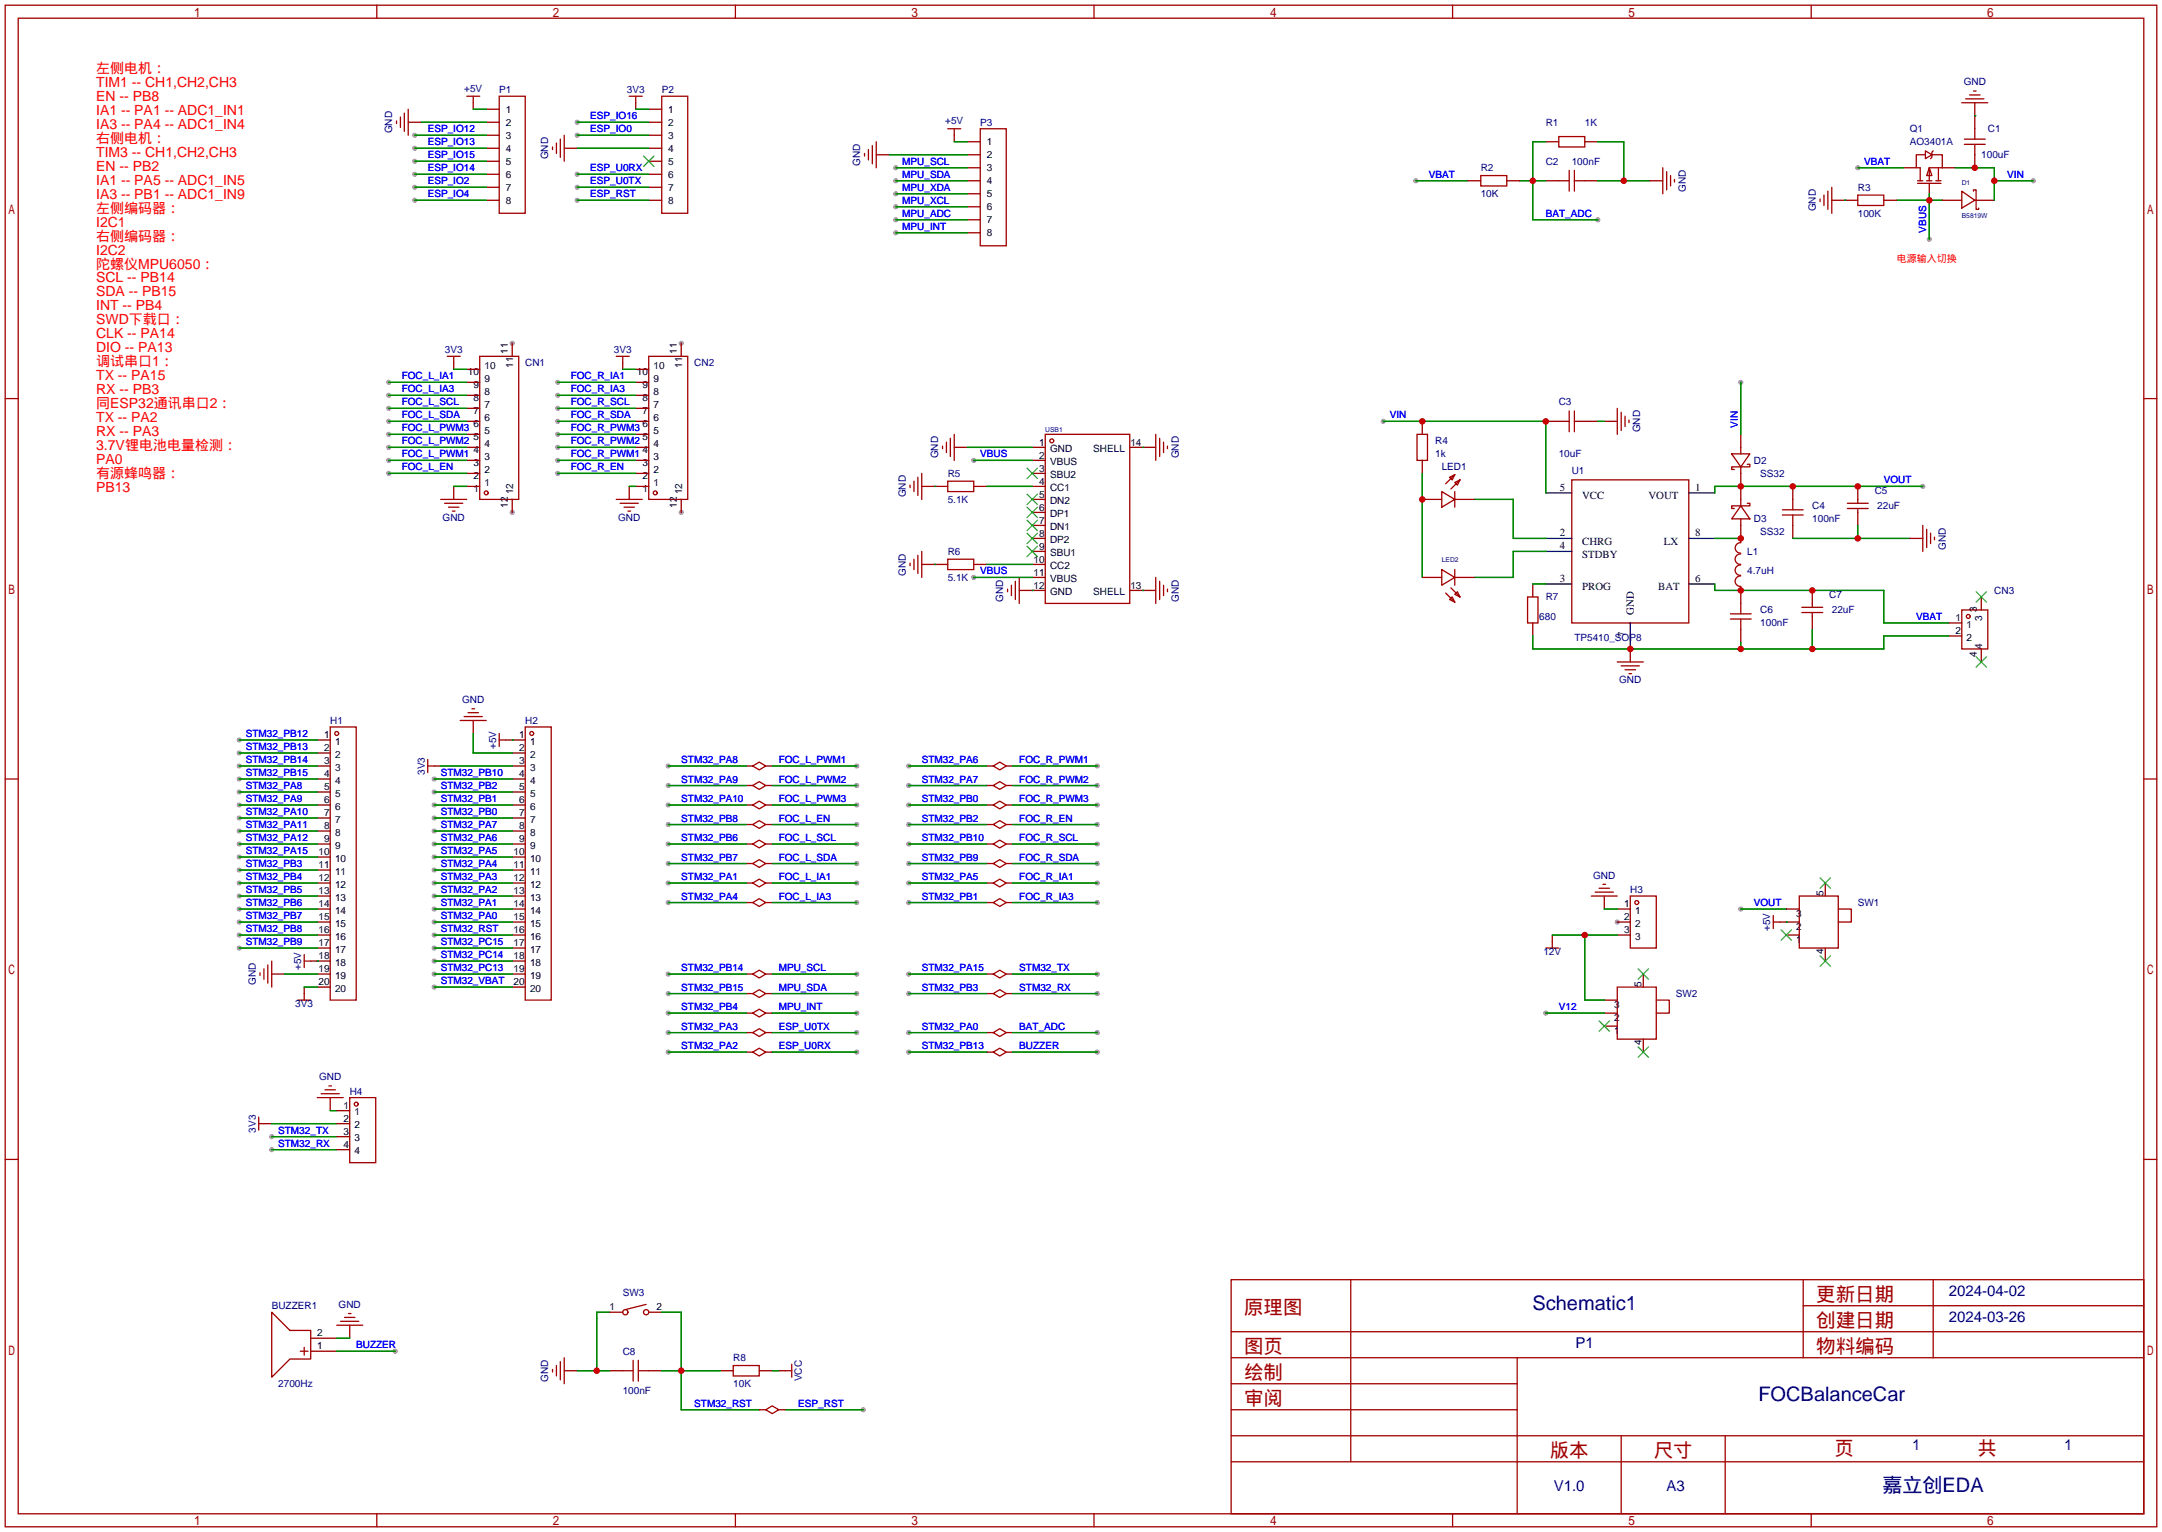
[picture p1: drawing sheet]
<svg xmlns="http://www.w3.org/2000/svg" width="422mm" height="299mm" viewBox="0 0 422 299" stroke-linecap="round" stroke-linejoin="round" font-family="sans-serif">
<g fill="#999">
<circle cx="100.1" cy="67.1" r=".51"/>
<circle cx="100.1" cy="100.1" r=".51"/>
<circle cx="133.1" cy="67.1" r=".51"/>
<circle cx="133.1" cy="100.1" r=".51"/>
<circle cx="316" cy="180.1" r=".51"/>
<circle cx="81" cy="26.4" r=".51"/>
<circle cx="81" cy="29" r=".51"/>
<circle cx="81" cy="31.5" r=".51"/>
<circle cx="81" cy="34" r=".51"/>
<circle cx="81" cy="36.6" r=".51"/>
<circle cx="81" cy="39.1" r=".51"/>
<circle cx="112.8" cy="23.9" r=".51"/>
<circle cx="112.8" cy="26.4" r=".51"/>
<circle cx="112.8" cy="34" r=".51"/>
<circle cx="112.8" cy="36.6" r=".51"/>
<circle cx="46.7" cy="144.5" r=".51"/>
<circle cx="46.7" cy="147.1" r=".51"/>
<circle cx="46.7" cy="149.6" r=".51"/>
<circle cx="46.7" cy="152.1" r=".51"/>
<circle cx="46.7" cy="154.7" r=".51"/>
<circle cx="46.7" cy="157.2" r=".51"/>
<circle cx="46.7" cy="159.8" r=".51"/>
<circle cx="46.7" cy="162.3" r=".51"/>
<circle cx="46.7" cy="164.8" r=".51"/>
<circle cx="46.7" cy="167.4" r=".51"/>
<circle cx="46.7" cy="169.9" r=".51"/>
<circle cx="46.7" cy="172.5" r=".51"/>
<circle cx="46.7" cy="175" r=".51"/>
<circle cx="46.7" cy="177.5" r=".51"/>
<circle cx="46.7" cy="180.1" r=".51"/>
<circle cx="46.7" cy="182.6" r=".51"/>
<circle cx="46.7" cy="185.2" r=".51"/>
<circle cx="84.8" cy="152.1" r=".51"/>
<circle cx="84.8" cy="154.7" r=".51"/>
<circle cx="84.8" cy="157.2" r=".51"/>
<circle cx="84.8" cy="159.8" r=".51"/>
<circle cx="84.8" cy="162.3" r=".51"/>
<circle cx="84.8" cy="164.8" r=".51"/>
<circle cx="84.8" cy="167.4" r=".51"/>
<circle cx="84.8" cy="169.9" r=".51"/>
<circle cx="84.8" cy="172.5" r=".51"/>
<circle cx="84.8" cy="175" r=".51"/>
<circle cx="84.8" cy="177.5" r=".51"/>
<circle cx="84.8" cy="180.1" r=".51"/>
<circle cx="84.8" cy="182.6" r=".51"/>
<circle cx="84.8" cy="185.2" r=".51"/>
<circle cx="84.8" cy="187.7" r=".51"/>
<circle cx="84.8" cy="190.2" r=".51"/>
<circle cx="84.8" cy="192.8" r=".51"/>
<circle cx="75.9" cy="74.7" r=".51"/>
<circle cx="75.9" cy="77.2" r=".51"/>
<circle cx="75.9" cy="79.8" r=".51"/>
<circle cx="75.9" cy="82.3" r=".51"/>
<circle cx="75.9" cy="84.8" r=".51"/>
<circle cx="75.9" cy="87.4" r=".51"/>
<circle cx="75.9" cy="89.9" r=".51"/>
<circle cx="75.9" cy="92.5" r=".51"/>
<circle cx="109" cy="74.7" r=".51"/>
<circle cx="109" cy="77.2" r=".51"/>
<circle cx="109" cy="79.8" r=".51"/>
<circle cx="109" cy="82.3" r=".51"/>
<circle cx="109" cy="84.8" r=".51"/>
<circle cx="109" cy="87.4" r=".51"/>
<circle cx="109" cy="89.9" r=".51"/>
<circle cx="109" cy="92.5" r=".51"/>
<circle cx="53.1" cy="222" r=".51"/>
<circle cx="53.1" cy="224.5" r=".51"/>
<circle cx="167.4" cy="149.6" r=".51"/>
<circle cx="167.4" cy="153.4" r=".51"/>
<circle cx="167.4" cy="157.2" r=".51"/>
<circle cx="130.6" cy="149.6" r=".51"/>
<circle cx="130.6" cy="153.4" r=".51"/>
<circle cx="130.6" cy="157.2" r=".51"/>
<circle cx="214.4" cy="149.6" r=".51"/>
<circle cx="214.4" cy="153.4" r=".51"/>
<circle cx="214.4" cy="157.2" r=".51"/>
<circle cx="177.5" cy="149.6" r=".51"/>
<circle cx="177.5" cy="153.4" r=".51"/>
<circle cx="177.5" cy="157.2" r=".51"/>
<circle cx="167.4" cy="161" r=".51"/>
<circle cx="214.4" cy="161" r=".51"/>
<circle cx="130.6" cy="161" r=".51"/>
<circle cx="177.5" cy="161" r=".51"/>
<circle cx="167.4" cy="164.8" r=".51"/>
<circle cx="130.6" cy="164.8" r=".51"/>
<circle cx="177.5" cy="164.8" r=".51"/>
<circle cx="214.4" cy="164.8" r=".51"/>
<circle cx="167.4" cy="168.7" r=".51"/>
<circle cx="130.6" cy="168.7" r=".51"/>
<circle cx="214.4" cy="168.7" r=".51"/>
<circle cx="177.5" cy="168.7" r=".51"/>
<circle cx="167.4" cy="190.2" r=".51"/>
<circle cx="130.6" cy="190.2" r=".51"/>
<circle cx="167.4" cy="194.1" r=".51"/>
<circle cx="130.6" cy="194.1" r=".51"/>
<circle cx="175" cy="32.8" r=".51"/>
<circle cx="175" cy="35.3" r=".51"/>
<circle cx="175" cy="37.8" r=".51"/>
<circle cx="175" cy="40.4" r=".51"/>
<circle cx="175" cy="42.9" r=".51"/>
<circle cx="175" cy="45.5" r=".51"/>
<circle cx="167.4" cy="197.9" r=".51"/>
<circle cx="130.6" cy="197.9" r=".51"/>
<circle cx="167.4" cy="172.5" r=".51"/>
<circle cx="130.6" cy="172.5" r=".51"/>
<circle cx="167.4" cy="176.3" r=".51"/>
<circle cx="130.6" cy="176.3" r=".51"/>
<circle cx="214.4" cy="172.5" r=".51"/>
<circle cx="177.5" cy="172.5" r=".51"/>
<circle cx="214.4" cy="176.3" r=".51"/>
<circle cx="177.5" cy="176.3" r=".51"/>
<circle cx="214.4" cy="190.2" r=".51"/>
<circle cx="177.5" cy="190.2" r=".51"/>
<circle cx="214.4" cy="194.1" r=".51"/>
<circle cx="177.5" cy="194.1" r=".51"/>
<circle cx="167.4" cy="201.7" r=".51"/>
<circle cx="130.6" cy="201.7" r=".51"/>
<circle cx="167.4" cy="205.5" r=".51"/>
<circle cx="130.6" cy="205.5" r=".51"/>
<circle cx="363" cy="32.8" r=".51"/>
<circle cx="376.9" cy="46.7" r=".51"/>
<circle cx="276.6" cy="35.3" r=".51"/>
<circle cx="312.2" cy="42.9" r=".51"/>
<circle cx="214.4" cy="201.7" r=".51"/>
<circle cx="177.5" cy="201.7" r=".51"/>
<circle cx="190.2" cy="89.9" r=".51"/>
<circle cx="190.2" cy="112.8" r=".51"/>
<circle cx="397.3" cy="35.3" r=".51"/>
<circle cx="340.1" cy="177.5" r=".51"/>
<circle cx="302" cy="197.9" r=".51"/>
<circle cx="77.2" cy="263.9" r=".51"/>
<circle cx="214.4" cy="205.5" r=".51"/>
<circle cx="177.5" cy="205.5" r=".51"/>
<circle cx="112.8" cy="39.1" r=".51"/>
<circle cx="168.7" cy="275.3" r=".51"/>
<circle cx="270.3" cy="82.3" r=".51"/>
<circle cx="375.7" cy="95" r=".51"/>
<circle cx="340.1" cy="74.7" r=".51"/>
</g>
<g fill="none" stroke="#a10000" stroke-width=".25">
<path d="M1 1h420.4v297.2h-420.4zM3.6 3.6h415.2v292.1h-415.2zM73.6 1v2.6M91.2 18.8h2.5M92.5 18.8v1.3M97.5 18.8h5.1v22.9h-5.1zM122.9 18.8h2.6M124.2 18.8v1.3M129.3 18.8h5.1v22.9h-5.1zM143.7 1v2.6M213.7 1v2.6M283.8 1v2.6"/>
<path d="M353.9 1v2.6M384 19.3h3.6M384.8 18.5h2M385.6 17.8h.5M77.5 23.6v.5M78.2 22.9v2M79 22.1v3.6M79.8 21.3v5.1M107.9 28.7v.5M108.7 27.9v2.1M109.5 27.2v3.5M110.2 26.4v5.1"/>
<path d="M168.9 30v.5M169.7 29.2v2M170.4 28.4v3.6M171.2 27.7v5.1M185.2 25.1h2.5M186.4 25.1v1.3M191.5 25.1h5.1v22.9h-5.1zM289.3 34.3h5.1v2h-5.1zM304.5 26.7h5.1v2h-5.1zM304.5 35.3h2.1M306.6 33.3v4M307.6 35.3h2"/>
<path d="M307.6 33.3v4M324.9 32.8v5M325.6 33.5v3.6M326.4 34.3v2M327.2 35.1v.5M355.6 38.9v.5M356.4 38.1v2M357.1 37.3v3.6M357.9 36.6v5.1M363 38.1h5v2h-5zM374.6 35.3h1.1M374.6 35.8h4.6"/>
<path d="M376.2 30.2h-1.8v2.6h.8v2.5M376.2 29.5l1.2 .7-1.2 .8zM376.4 35.3h1M376.9 32.8l.5 1.5h-1zM377.4 30.2h2.1v2.6h-2.6v2.5M377.7 29.5l-.3 .2v1l-.2 .3M378.2 35.3h1M378.7 32.8v2.5M383.3 37.3l2.5 1.8-2.5 1.5zM383.3 20.1h5.1M383.8 28.2h4.1M383.8 27.2h4.1"/>
<path d="M385.6 37.3v-.2h.5v3.8h.5v-.3M385.8 25.1v2.1M385.8 28.2v2M1 77.9h2.6M87.4 69.6h2.5M88.6 69.6v1.3M93.7 69.6h7.6v27.9h-7.6zM120.4 69.6h2.5M121.7 69.6v1.3M126.7 69.6h7.7v27.9h-7.7zM316 79.8v5M418.8 77.9h2.6"/>
<path d="M86.1 97.5h5.1M86.9 98.3h3.5M87.6 99.1h2.1M88.4 99.8h.5M120.4 97.5h5.1M121.2 98.3h3.5M121.9 99.1h2.1M122.7 99.8h.5M177.8 94.7v.5M178.6 94v2M179.3 93.2v3.6M180.1 92.5v5"/>
<path d="M184.1 87.1v.5M184.9 86.4v2M185.2 94h5v2h-5zM185.7 85.6v3.6M186.4 84.8v5.1M204.2 84.8h16.5v33.1h-16.5zM225.8 84.8v5.1M226.6 85.6v3.6M227.3 86.4v2M228.1 87.1v.5M276.9 84.8h2v5.1h-2zM281.7 96l2.5 1.5-2.5 1.6z"/>
<path d="M283.2 93.2l1-.5-.5 1zM284.2 94.2l1-.5-.5 1zM284.2 96v3.1M284.2 92.7l-1.8 1.8M285.2 93.7l-1.7 1.8M304.5 82.3h2.1M306.6 80.3v4M307.1 93.7h22.8v28h-22.8zM307.6 80.3v4M307.6 82.3h2M316.7 80.5v3.6M317.5 81.3v2"/>
<path d="M318.3 82v.6M338.3 88.6h3.6l-1.8 2.6zM340.1 98.8l1.8 2.5h-3.6zM340.1 87.4v1.2M340.1 91.2v1.3M340.1 97.5v1.3M341.4 90.7h.5v.5h-3.6v.5h.5M341.4 98.3h.5v.5h-3.6v.5h.5M348.2 99.6h4.1M350.3 97.5v2.1M360.9 98.3h4.1M360.9 99.3h4.1"/>
<path d="M363 97.5v.8M363 99.3v.8M177.8 110v.5M178.6 109.2v2.1M179.3 108.5v3.5M180.1 107.7v5.1M185.2 109.2h5v2.1h-5zM196.8 115.1v.5M197.6 114.3v2M198.4 113.5v3.6M199.1 112.8v5.1M225.8 112.8v5.1"/>
<path d="M226.6 113.5v3.6M227.3 114.3v2M228.1 115.1v.5M281.7 111.3l2.5 1.5-2.5 1.5zM282.4 115.8l1.8 1.8M283.2 117.1l.5-.5 .5 1zM283.5 114.8l1.7 1.8M284.2 116.1l.5-.5 .5 1zM284.2 111.3v3M298.4 116.6h2.1v5.1h-2.1zM338.1 119.9h4M340.1 112.5a1.01 1.01 0 0 0-1.1 1 1.01 1.01 0 0 0 1.1 1"/>
<path d="M340.1 110.3a1.01 1.01 0 0 0-1.1 1.1 1.01 1.01 0 0 0 1.1 1M340.1 108.2a1.01 1.01 0 0 0-1.1 1 1.01 1.01 0 0 0 1.1 1M340.1 106a1.01 1.01 0 0 0-1.1 1 1.01 1.01 0 0 0 1.1 1M340.1 101.3v1.3M340.1 117.9v2M348.2 100.6h4.1M350.3 100.6v2M352 119.6h4.1M352 118.6h4.1M354.1 117.9v.7M354.1 119.6v.8M375.7 102.6v5.1"/>
<path d="M376.4 103.4v3.5M377.2 104.1v2.1M378 104.9v.5M383.3 119.1h5.1v7.6h-5.1zM90.7 140h3.5M91.4 139.2h2.1M92.2 138.4h.5M316 129.3h5.1M316.7 130h3.6M317.5 130.8h2M318.3 131.6h.5M338.1 120.9h4"/>
<path d="M340.1 120.9v2M1 152.1h2.6M64.5 142h5.1v53.3h-5.1zM83.6 148.3v2.6M83.6 149.6h1.2M89.9 140.7h5.1M97.5 143.3v2.5M97.5 144.5h1.3M102.6 142h5.1v53.3h-5.1zM147.1 149.6l1.2-.8 1.3 .8-1.3 .8zM147.1 153.4l1.2-.7 1.3 .7-1.3 .8zM147.1 157.2l1.2-.7 1.3 .7-1.3 .8z"/>
<path d="M194.1 149.6l1.2-.8 1.3 .8-1.3 .8zM194.1 153.4l1.2-.7 1.3 .7-1.3 .8zM194.1 157.2l1.2-.7 1.3 .7-1.3 .8zM418.8 152.1h2.6M147.1 161l1.2-.7 1.3 .7-1.3 .8zM147.1 164.8l1.2-.7 1.3 .7-1.3 .8zM147.1 168.7l1.2-.8 1.3 .8-1.3 .7zM147.1 172.5l1.2-.8 1.3 .8-1.3 .7zM147.1 176.3l1.2-.8 1.3 .8-1.3 .7zM194.1 161l1.2-.7 1.3 .7-1.3 .8zM194.1 164.8l1.2-.7 1.3 .7-1.3 .8zM194.1 168.7l1.2-.8 1.3 .8-1.3 .7z"/>
<path d="M194.1 172.5l1.2-.8 1.3 .8-1.3 .7zM194.1 176.3l1.2-.8 1.3 .8-1.3 .7zM310.9 175h5.1M311.7 174.2h3.5M312.4 173.5h2.1M313.2 172.7h.5M318.5 175h5.1v10.2h-5.1zM346.5 178.8v2.6M351.5 175h7.7v10.2h-7.7zM359.2 177.5h2.5v2.6h-2.5M50.8 190v.5M51.6 189.2v2.1"/>
<path d="M52.3 188.5v3.5M53.1 187.7v5.1M58.2 195.3h2.5M59.4 186.4v2.6M59.4 194.1v1.2M59.4 187.7h1.3M147.1 190.2l1.2-.7 1.3 .7-1.3 .8zM147.1 194.1l1.2-.8 1.3 .8-1.3 .7zM147.1 197.9l1.2-.8 1.3 .8-1.3 .7zM194.1 190.2l1.2-.7 1.3 .7-1.3 .8zM194.1 194.1l1.2-.8 1.3 .8-1.3 .7zM302 185.2h2.5"/>
<path d="M303.3 183.9v1.3M316 192.8h7.6v10.1h-7.6zM323.6 195.3h2.5v2.6h-2.5M346.5 180.1h1.2M50.5 218.2v2.5M50.5 219.5h1.3M62 214.4h5.1M62.7 213.6h3.6M63.5 212.9h2M64.3 212.1h.5M68.3 214.4h5.1v12.7h-5.1zM147.1 201.7l1.2-.8 1.3 .8-1.3 .7z"/>
<path d="M147.1 205.5l1.2-.8 1.3 .8-1.3 .7zM194.1 201.7l1.2-.8 1.3 .8-1.3 .7zM194.1 205.5l1.2-.8 1.3 .8-1.3 .7zM1 226.4h2.6M418.8 226.4h2.6M53.1 256.3l3.5 3.5h4.1v5.6h-4.1l-3.5 3.6zM65.8 258.8h5.1M66.5 258.1h3.6M67.3 257.3h2M68.1 256.5h.5M126.2 254.8l-4 1M240.5 249.9h178.3v45.8h-178.3z"/>
<path d="M263.9 249.9v35.6M352.3 249.9v15.3M352.3 255h66.5M377.7 249.9v15.3M58.7 263.9h1.5M59.4 263.1v1.6M107.9 267.5v.5M108.7 266.7v2M109.5 265.9v3.6M110.2 265.2v5.1M121.7 267.7h2M123.7 265.7v4"/>
<path d="M124.7 267.7h2M124.7 265.7v4M143.3 266.7h5v2h-5zM149.6 275.3l1.3-.7 1.2 .7-1.2 .8zM153.4 267.7h1.3M154.7 266.4v2.6M240.5 270.3h55.9M240.5 265.2h178.3M240.5 275.3h55.9M240.5 260.1h178.3M296.4 265.2v30.5M73.6 295.7v2.5"/>
<path d="M143.7 295.7v2.5M213.7 295.7v2.5M240.5 285.5h178.3M240.5 280.4h178.3M283.8 295.7v2.5M316.7 280.4v15.3M337.1 280.4v15.3M353.9 295.7v2.5"/>
<circle cx="95" cy="96.3" r=".38"/>
<circle cx="128" cy="96.3" r=".38"/>
<circle cx="205.5" cy="86.1" r=".38"/>
<circle cx="384.6" cy="120.4" r=".38"/>
<circle cx="65.8" cy="143.3" r=".38"/>
<circle cx="103.9" cy="143.3" r=".38"/>
<circle cx="319.8" cy="176.3" r=".38"/>
<circle cx="69.6" cy="215.6" r=".38"/>
<circle cx="122.2" cy="256.3" r=".51"/>
<circle cx="126.2" cy="256.3" r=".51"/>
</g>
<g fill="none" stroke="#870000" stroke-width=".25">
<path d="M79.8 23.9h2.5M92.5 20.1v1.2M95 21.3h2.5M95 23.9h2.5M95 26.4h2.5M95 29h2.5M95 31.5h2.5M95 34h2.5M95 36.6h2.5M95 39.1h2.5M110.2 29h2.6M124.2 20.1v1.2"/>
<path d="M126.7 21.3h2.6M126.7 23.9h2.6M126.7 26.4h2.6M126.7 29h2.6M126.7 31.5h2.6M126.7 34h2.6M126.7 36.6h2.6M126.7 39.1h2.6M171.2 30.2h2.5M186.4 26.4v1.3M189 27.7h2.5M189 30.2h2.5"/>
<path d="M189 32.8h2.5M189 35.3h2.5M189 37.8h2.5M286.8 35.3h2.5M294.4 35.3h2.5M302 27.7h2.5M302 35.3h2.5M309.6 27.7h2.6M309.6 35.3h2.6M322.3 35.3h2.6M357.9 39.1h5.1M368 39.1h2.6"/>
<path d="M371.9 32.8h2.5M376.9 35.8v2M379.5 39.1h3.8M379.5 32.8h2.5M385.8 39.1h3.8M385.8 20.1v5M385.8 30.2v2.6M189 40.4h2.5M189 42.9h2.5M189 45.5h2.5M88.6 70.9v1.2M91.2 79.8h2.5"/>
<path d="M91.2 77.2h2.5M91.2 74.7h2.5M91.2 72.1h2.5M100.1 67.1v2.5M121.7 70.9v1.2M124.2 79.8h2.5M124.2 77.2h2.5M124.2 74.7h2.5M124.2 72.1h2.5M133.1 67.1v2.5M88.6 95v2.5M91.2 95h2.5"/>
<path d="M91.2 92.5h2.5M91.2 89.9h2.5M91.2 87.4h2.5M91.2 84.8h2.5M91.2 82.3h2.5M100.1 97.5v2.6M122.9 95v2.5M124.2 95h2.5M124.2 92.5h2.5M124.2 89.9h2.5M124.2 87.4h2.5M124.2 84.8h2.5"/>
<path d="M124.2 82.3h2.5M133.1 97.5v2.6M180.1 95h5.1M186.4 87.4h2.6M190.2 95h2.6M201.7 95h2.5M201.7 92.5h2.5M201.7 89.9h2.5M201.7 87.4h2.5M201.7 97.5h2.5M220.7 87.4h5.1M277.9 97.5h3.8"/>
<path d="M277.9 82.3v2.5M277.9 89.9v2.6M284.2 97.5h3.8M302 82.3h2.5M309.6 82.3h2.6M313.4 82.3h2.6M340.1 84.8v2.6M340.1 92.5v5M350.3 95v2.5M363 95v2.5M180.1 110.2h5.1M190.2 110.2h2.6"/>
<path d="M199.1 115.3h5.1M201.7 100.1h2.5M201.7 102.6h2.5M201.7 105.2h2.5M201.7 107.7h2.5M201.7 110.2h2.5M201.7 112.8h2.5M220.7 115.3h5.1M277.9 112.8h3.8M284.2 112.8h3.8M299.5 114v2.6M340.1 102.6v3.3"/>
<path d="M340.1 114.6v3.3M350.3 102.6v2.6M354.1 115.3v2.6M363 100.1v2.5M373.1 105.2h2.6M387.1 116.6v2.5M299.5 121.7v2.5M318.5 126.7v2.6M340.1 122.9v2.6M354.1 120.4v2.5M380.7 121.7h2.6M380.7 124.2h2.6"/>
<path d="M387.1 126.7v2.6M62 144.5h2.5M62 147.1h2.5M62 149.6h2.5M62 152.1h2.5M62 154.7h2.5M62 157.2h2.5M62 159.8h2.5M84.8 149.6h1.3M92.5 140.7v2.6M98.8 144.5h3.8M100.1 147.1h2.5"/>
<path d="M100.1 149.6h2.5M100.1 152.1h2.5M100.1 154.7h2.5M100.1 157.2h2.5M100.1 159.8h2.5M145.8 149.6h1.3M145.8 157.2h1.3M145.8 153.4h1.3M149.6 149.6h1.3M149.6 157.2h1.3M149.6 153.4h1.3M192.8 149.6h1.3"/>
<path d="M192.8 157.2h1.3M192.8 153.4h1.3M196.6 149.6h1.3M196.6 157.2h1.3M196.6 153.4h1.3M62 162.3h2.5M62 164.8h2.5M62 167.4h2.5M62 169.9h2.5M62 172.5h2.5M62 175h2.5M62 177.5h2.5"/>
<path d="M100.1 162.3h2.5M100.1 164.8h2.5M100.1 167.4h2.5M100.1 169.9h2.5M100.1 172.5h2.5M100.1 175h2.5M100.1 177.5h2.5M145.8 164.8h1.3M145.8 172.5h1.3M145.8 161h1.3M145.8 168.7h1.3M145.8 176.3h1.3"/>
<path d="M149.6 164.8h1.3M149.6 172.5h1.3M149.6 161h1.3M149.6 168.7h1.3M149.6 176.3h1.3M192.8 164.8h1.3M192.8 172.5h1.3M192.8 161h1.3M192.8 168.7h1.3M192.8 176.3h1.3M196.6 164.8h1.3M196.6 172.5h1.3"/>
<path d="M196.6 161h1.3M196.6 168.7h1.3M196.6 176.3h1.3M313.4 175v2.5M316 177.5h2.5M349 177.5h2.5M356.6 172.5v2.5M53.1 190.2h2.5M59.4 192.8v1.3M60.7 187.7h3.8M62 180.1h2.5M62 182.6h2.5"/>
<path d="M62 185.2h2.5M62 190.2h2.5M62 192.8h2.5M100.1 180.1h2.5M100.1 182.6h2.5M100.1 185.2h2.5M100.1 187.7h2.5M100.1 190.2h2.5M100.1 192.8h2.5M145.8 190.2h1.3M145.8 194.1h1.3M145.8 197.9h1.3"/>
<path d="M149.6 190.2h1.3M149.6 194.1h1.3M149.6 197.9h1.3M192.8 190.2h1.3M192.8 194.1h1.3M196.6 190.2h1.3M196.6 194.1h1.3M303.3 182.6v1.3M313.4 197.9h2.6M313.4 195.3h2.6M316 180.1h2.5M316 182.6h2.5"/>
<path d="M321.1 190.2v2.6M347.7 180.1h3.8M349 182.6h2.5M356.6 185.2v2.5M51.8 219.5h1.3M64.5 214.4v2.5M65.8 219.5h2.5M65.8 216.9h2.5M145.8 201.7h1.3M145.8 205.5h1.3M149.6 201.7h1.3M149.6 205.5h1.3"/>
<path d="M192.8 201.7h1.3M192.8 205.5h1.3M196.6 201.7h1.3M196.6 205.5h1.3M313.4 200.4h2.6M321.1 202.9v2.6M65.8 222h2.5M65.8 224.5h2.5M68.3 258.8v2.6M119.1 256.3h2.6M126.7 256.3h2.6M60.7 261.4h5.1"/>
<path d="M60.7 263.9h5.1M110.2 267.7h2.6M119.1 267.7h2.6M126.7 267.7h2.6M140.7 267.7h2.6M148.3 267.7h2.6M148.3 275.3h1.3M152.1 267.7h1.3M152.1 275.3h1.3"/>
</g>
<g fill="none" stroke="#3c3" stroke-width=".25">
<path d="M125.7 30.5l2.1 2M127.8 30.5l-2.1 2M200.7 91.4l2 2.1M200.7 96.5l2 2.1M200.7 99.1l2 2M202.7 91.4l-2 2.1M202.7 96.5l-2 2.1M202.7 99.1l-2 2M200.7 101.6l2 2M200.7 104.1l2 2.1M200.7 106.7l2 2M202.7 101.6l-2 2"/>
<path d="M202.7 104.1l-2 2.1M202.7 106.7l-2 2M386.1 115.6l2 2M388.1 115.6l-2 2M386.1 128.3l2 2M388.1 128.3l-2 2M355.6 171.4l2 2.1M357.6 171.4l-2 2.1M312.4 199.4l2.1 2M314.5 199.4l-2.1 2M320 189.2l2.1 2.1M322.1 189.2l-2.1 2.1"/>
<path d="M348 181.6l2 2M350 181.6l-2 2M355.6 186.7l2 2M357.6 186.7l-2 2M320 204.5l2.1 2M322.1 204.5l-2.1 2"/>
</g>
<g fill="none" stroke="#008700" stroke-width=".25">
<path d="M81 26.4h14M81 29h14M81 31.5h14M81 34h14M81 36.6h14M81 39.1h14M82.3 23.9h12.7M92.5 21.3h2.5M112.8 23.9h13.9M112.8 26.4h13.9M112.8 29h13.9M112.8 34h13.9"/>
<path d="M112.8 36.6h13.9M112.8 39.1h13.9M124.2 21.3h2.5M173.7 30.2h15.3M175 32.8h14M175 35.3h14M175 37.8h14M186.4 27.7h2.6M276.6 35.3h10.2M296.9 35.3h5.1M302 27.7h-2.5v15.2h12.7M312.2 27.7h5v7.6"/>
<path d="M312.2 35.3h10.1M360.4 39.1h.1M363 32.8h8.9M370.6 39.1h8.9M376.9 37.8v8.9M382 32.8h7.6v6.3M385.8 22.6h.1M389.6 35.3h7.7M175 40.4h14M175 42.9h14M175 45.5h14M75.9 74.7h15.3"/>
<path d="M75.9 77.2h15.3M75.9 79.8h15.3M88.6 72.1h2.6M109 74.7h15.2M109 77.2h15.2M109 79.8h15.2M121.7 72.1h2.5M340.1 74.7v10.1M75.9 82.3h15.3M75.9 84.8h15.3M75.9 87.4h15.3M75.9 89.9h15.3"/>
<path d="M75.9 92.5h15.3M88.6 95h2.6M109 82.3h15.2M109 84.8h15.2M109 87.4h15.2M109 89.9h15.2M109 92.5h15.2M122.9 95h1.3M182.6 95h.1M189 87.4h12.7M190.2 89.9h11.5M192.8 95h8.9"/>
<path d="M223.3 87.4h.1M270.3 82.3h31.7v14M277.9 92.5v20.3M288 97.5h7.7v7.7h6.3M312.2 82.3h1.2M375.7 95h-40.7v1.3M182.6 110.2h.1M190.2 112.8h11.5M192.8 110.2h8.9M201.7 115.3h.1M223.3 115.3h.1M299.5 114h2.5"/>
<path d="M302 107.7h-6.3v5.1h-7.7M335 114v1.3h33v6.4h12.7M335 105.2h5.1M350.3 105.2h22.8M363 102.6v2.6M299.5 124.2v2.5h68.5v-2.5h12.7M340.1 125.5v1.2M354.1 122.9v3.8M46.7 144.5h15.3M46.7 147.1h15.3M46.7 149.6h15.3M46.7 152.1h15.3"/>
<path d="M46.7 154.7h15.3M46.7 157.2h15.3M46.7 159.8h15.3M84.8 152.1h15.3M84.8 154.7h15.3M84.8 157.2h15.3M84.8 159.8h15.3M86.1 149.6h14M92.5 143.3v3.8h7.6M100.1 144.5h.1M130.6 149.6h15.2M130.6 157.2h15.2"/>
<path d="M130.6 153.4h15.2M150.9 149.6h16.5M150.9 157.2h16.5M150.9 153.4h16.5M177.5 149.6h15.3M177.5 157.2h15.3M177.5 153.4h15.3M197.9 149.6h16.5M197.9 157.2h16.5M197.9 153.4h16.5M46.7 162.3h15.3M46.7 164.8h15.3"/>
<path d="M46.7 167.4h15.3M46.7 169.9h15.3M46.7 172.5h15.3M46.7 175h15.3M46.7 177.5h15.3M84.8 162.3h15.3M84.8 164.8h15.3M84.8 167.4h15.3M84.8 169.9h15.3M84.8 172.5h15.3M84.8 175h15.3M84.8 177.5h15.3"/>
<path d="M130.6 164.8h15.2M130.6 172.5h15.2M130.6 161h15.2M130.6 168.7h15.2M130.6 176.3h15.2M150.9 164.8h16.5M150.9 172.5h16.5M150.9 161h16.5M150.9 168.7h16.5M150.9 176.3h16.5M177.5 164.8h15.3M177.5 172.5h15.3"/>
<path d="M177.5 161h15.3M177.5 168.7h15.3M177.5 176.3h15.3M197.9 164.8h16.5M197.9 172.5h16.5M197.9 161h16.5M197.9 168.7h16.5M197.9 176.3h16.5M313.4 177.5h2.6M340.1 177.5h8.9M46.7 180.1h15.3M46.7 182.6h15.3"/>
<path d="M46.7 185.2h15.3M55.6 190.2h6.4M59.4 192.8h2.6M62 187.7h.1M84.8 180.1h15.3M84.8 182.6h15.3M84.8 185.2h15.3M84.8 190.2h15.3M84.8 192.8h15.3M84.8 187.7h15.3M130.6 190.2h15.2M130.6 194.1h15.2"/>
<path d="M130.6 197.9h15.2M150.9 190.2h16.5M150.9 194.1h16.5M150.9 197.9h16.5M177.5 190.2h15.3M177.5 194.1h15.3M197.9 190.2h16.5M197.9 194.1h16.5M302 197.9h11.4M303.3 182.6h12.7M309.6 182.6v12.7h3.8M349 180.1h.1"/>
<path d="M53.1 219.5h12.7M64.5 216.9h1.3M130.6 201.7h15.2M130.6 205.5h15.2M150.9 201.7h16.5M150.9 205.5h16.5M177.5 201.7h15.3M177.5 205.5h15.3M197.9 201.7h16.5M197.9 205.5h16.5M53.1 222h12.7M53.1 224.5h12.7"/>
<path d="M119.1 256.3h-2.5v11.4M129.3 256.3h3.8v19h15.2M65.8 261.4h2.5M65.8 263.9h11.4M112.8 267.7h6.3M129.3 267.7h11.4M150.9 267.7h1.2M153.4 275.3h15.3"/>
</g>
<path d="M302 96.3h5.1M329.9 96.3h5.1M302 105.2h5.1M302 107.7h5.1M302 114h5.1M329.9 105.2h5.1M329.9 114h5.1M318.5 121.7v5" fill="none" stroke="#000" stroke-width=".25"/>
<g fill="#c00">
<circle cx="376.9" cy="39.1" r=".63"/>
<circle cx="340.1" cy="115.3" r=".63"/>
<circle cx="354.1" cy="115.3" r=".63"/>
<circle cx="317.2" cy="35.3" r=".63"/>
<circle cx="299.5" cy="35.3" r=".63"/>
<circle cx="389.6" cy="35.3" r=".63"/>
<circle cx="385.8" cy="32.8" r=".63"/>
<circle cx="309.6" cy="182.6" r=".63"/>
<circle cx="116.6" cy="267.7" r=".63"/>
<circle cx="133.1" cy="267.7" r=".63"/>
<circle cx="277.9" cy="97.5" r=".63"/>
<circle cx="277.9" cy="82.3" r=".63"/>
<circle cx="302" cy="82.3" r=".63"/>
<circle cx="340.1" cy="95" r=".63"/>
<circle cx="350.3" cy="95" r=".63"/>
<circle cx="363" cy="95" r=".63"/>
<circle cx="340.1" cy="105.2" r=".63"/>
<circle cx="363" cy="105.2" r=".63"/>
<circle cx="318.5" cy="126.7" r=".63"/>
<circle cx="340.1" cy="126.7" r=".63"/>
<circle cx="354.1" cy="126.7" r=".63"/>
</g>
<g font-size="3.9" fill="#000080">
<text x="299.4" y="255.8">Schematic1</text>
<text x="343.6" y="273.6">FOCBalanceCar</text>
<text x="367.8" y="291.4">嘉立创EDA</text>
</g>
<g font-size="3.8" fill="#a00000">
<text x="243.1" y="256.5">原理图</text>
<text x="354.8" y="254">更新日期</text>
<text x="354.8" y="259.1">创建日期</text>
<text x="243.1" y="269.2">绘制</text>
<text x="243.1" y="264.2">图页</text>
<text x="354.8" y="264.2">物料编码</text>
<text x="243.1" y="274.3">审阅</text>
<text x="302.8" y="284.5">版本</text>
<text x="323.1" y="284.5">尺寸</text>
<text x="358.4" y="284.2">页</text>
<text x="386.3" y="284.2">共</text>
</g>
<g font-size="2.9" fill="#000080">
<text x="380.7" y="253.1">2024-04-02</text>
<text x="307.8" y="263.2">P1</text>
<text x="380.7" y="258.1">2024-03-26</text>
<text x="373.6" y="283.3">1</text>
<text x="403.3" y="283.3">1</text>
<text x="303.6" y="291.2">V1.0</text>
<text x="325.6" y="291.2">A3</text>
</g>
<g font-size="2.7" fill="#f00">
<text x="18.8" y="14.2">左侧电机：</text>
<text x="18.8" y="16.9">TIM1 -- CH1,CH2,CH3</text>
<text x="18.8" y="19.6">EN -- PB8</text>
<text x="18.8" y="22.4">IA1 -- PA1 -- ADC1_IN1</text>
<text x="18.8" y="25.1">IA3 -- PA4 -- ADC1_IN4</text>
<text x="18.8" y="27.8">右侧电机：</text>
<text x="18.8" y="30.6">TIM3 -- CH1,CH2,CH3</text>
<text x="18.8" y="33.3">EN -- PB2</text>
<text x="18.8" y="36">IA1 -- PA5 -- ADC1_IN5</text>
<text x="18.8" y="38.8">IA3 -- PB1 -- ADC1_IN9</text>
<text x="18.8" y="41.5">左侧编码器：</text>
<text x="18.8" y="44.2">I2C1</text>
<text x="18.8" y="47">右侧编码器：</text>
<text x="18.8" y="49.7">I2C2</text>
<text x="18.8" y="52.4">陀螺仪MPU6050：</text>
<text x="18.8" y="55.2">SCL -- PB14</text>
<text x="18.8" y="57.9">SDA -- PB15</text>
<text x="18.8" y="60.6">INT -- PB4</text>
<text x="18.8" y="63.4">SWD下载口：</text>
<text x="18.8" y="66.1">CLK -- PA14</text>
<text x="18.8" y="68.8">DIO -- PA13</text>
<text x="18.8" y="71.6">调试串口1：</text>
<text x="18.8" y="74.3">TX -- PA15</text>
<text x="18.8" y="77">RX -- PB3</text>
<text x="18.8" y="79.8">同ESP32通讯串口2：</text>
<text x="18.8" y="82.5">TX -- PA2</text>
<text x="18.8" y="85.2">RX -- PA3</text>
<text x="18.8" y="88">3.7V锂电池电量检测：</text>
<text x="18.8" y="90.7">PA0</text>
<text x="18.8" y="93.5">有源蜂鸣器：</text>
<text x="18.8" y="96.2">PB13</text>
</g>
<g font-size="2.1">
<text x="304.8" y="95.8">5</text>
<text x="331.2" y="95.8">1</text>
<text x="309.1" y="97.5">VCC</text>
<text x="322.1" y="97.5">VOUT</text>
<text x="304.8" y="104.7">2</text>
<text x="304.8" y="107.2">4</text>
<text x="309.1" y="106.4">CHRG</text>
<text x="325.1" y="106.4">LX</text>
<text x="331.2" y="104.7">8</text>
<text x="304.8" y="113.6">3</text>
<text x="309.1" y="108.9">STDBY</text>
<text x="331.2" y="113.6">6</text>
<text x="309.1" y="115.2">PROG</text>
<text x="324" y="115.2">BAT</text>
<text x="317.6" y="124.5" transform="rotate(-90 317.6 124.5)">7</text>
<text x="319.2" y="120.1" transform="rotate(-90 319.2 120.1)">GND</text>
</g>
<g font-size="2" fill="#000080">
<text x="90.7" y="17.9">+5V</text>
<text x="383.7" y="16.6">GND</text>
<text x="97.5" y="18.2">P1</text>
<text x="122.5" y="18.2">3V3</text>
<text x="129.3" y="18.2">P2</text>
<text x="76.6" y="26" transform="rotate(-90 76.6 26)">GND</text>
<text x="184.7" y="24.3">+5V</text>
<text x="191.5" y="24.6">P3</text>
<text x="302" y="24.6">R1</text>
<text x="309.6" y="24.6">1K</text>
<text x="373.1" y="28.4">AO3401A</text>
<text x="373.1" y="25.8">Q1</text>
<text x="388.4" y="25.8">C1</text>
<text x="107.1" y="31.1" transform="rotate(-90 107.1 31.1)">GND</text>
<text x="168.1" y="32.4" transform="rotate(-90 168.1 32.4)">GND</text>
<text x="289.3" y="33.5">R2</text>
<text x="302" y="32.2">C2</text>
<text x="307.1" y="32.2">100nF</text>
<text x="387.1" y="30.9">100uF</text>
<text x="289.3" y="38.5">10K</text>
<text x="329.4" y="37.5" transform="rotate(-90 329.4 37.5)">GND</text>
<text x="354.8" y="41.3" transform="rotate(-90 354.8 41.3)">GND</text>
<text x="363" y="37.3">R3</text>
<text x="363" y="42.3">100K</text>
<text x="86.9" y="69">3V3</text>
<text x="102.6" y="71.6">CN1</text>
<text x="119.9" y="69">3V3</text>
<text x="135.6" y="71.6">CN2</text>
<text x="304.5" y="79.2">C3</text>
<text x="183.3" y="89.5" transform="rotate(-90 183.3 89.5)">GND</text>
<text x="230.3" y="89.5" transform="rotate(-90 230.3 89.5)">GND</text>
<text x="280.4" y="86.8">R4</text>
<text x="280.4" y="89.3">1k</text>
<text x="304.5" y="89.3">10uF</text>
<text x="320.5" y="84.5" transform="rotate(-90 320.5 84.5)">GND</text>
<text x="185.2" y="93.1">R5</text>
<text x="281.7" y="91.9">LED1</text>
<text x="307.1" y="92.6">U1</text>
<text x="342.6" y="90.6">D2</text>
<text x="343.9" y="93.1">SS32</text>
<text x="86.5" y="101.7">GND</text>
<text x="120.8" y="101.7">GND</text>
<text x="177" y="97.2" transform="rotate(-90 177 97.2)">GND</text>
<text x="185.2" y="98.2">5.1K</text>
<text x="354.1" y="99.5">C4</text>
<text x="354.1" y="102">100nF</text>
<text x="366.3" y="96.4">C5</text>
<text x="366.8" y="99.5">22uF</text>
<text x="342.6" y="102">D3</text>
<text x="343.9" y="104.6">SS32</text>
<text x="380.2" y="107.3" transform="rotate(-90 380.2 107.3)">GND</text>
<text x="177" y="112.4" transform="rotate(-90 177 112.4)">GND</text>
<text x="185.2" y="108.4">R6</text>
<text x="185.2" y="113.5">5.1K</text>
<text x="341.4" y="108.4">L1</text>
<text x="341.4" y="112.2">4.7uH</text>
<text x="196" y="117.5" transform="rotate(-90 196 117.5)">GND</text>
<text x="230.3" y="117.5" transform="rotate(-90 230.3 117.5)">GND</text>
<text x="302" y="117.3">R7</text>
<text x="343.9" y="119.8">C6</text>
<text x="357.4" y="116.7">C7</text>
<text x="357.9" y="119.8">22uF</text>
<text x="389.6" y="116">CN3</text>
<text x="300.7" y="121.1">680</text>
<text x="307.6" y="125.1">TP5410_SOP8</text>
<text x="343.9" y="122.3">100nF</text>
<text x="90.3" y="137.3">GND</text>
<text x="316.3" y="133.5">GND</text>
<text x="64.5" y="141.4">H1</text>
<text x="102.6" y="141.4">H2</text>
<text x="97" y="146.3" transform="rotate(-90 97 146.3)">+5V</text>
<text x="83" y="151.3" transform="rotate(-90 83 151.3)">3V3</text>
<text x="311.3" y="171.6">GND</text>
<text x="318.5" y="174.4">H3</text>
<text x="363" y="177">SW1</text>
<text x="345.9" y="181.8" transform="rotate(-90 345.9 181.8)">+5V</text>
<text x="58.9" y="189.5" transform="rotate(-90 58.9 189.5)">+5V</text>
<text x="301.5" y="186.5">12V</text>
<text x="50" y="192.4" transform="rotate(-90 50 192.4)">GND</text>
<text x="57.7" y="196.7">3V3</text>
<text x="327.4" y="194.7">SW2</text>
<text x="62.3" y="211">GND</text>
<text x="68.3" y="213.8">H4</text>
<text x="50" y="221.2" transform="rotate(-90 50 221.2)">3V3</text>
<text x="53.1" y="255.7">BUZZER1</text>
<text x="66.2" y="255.4">GND</text>
<text x="121.7" y="253.2">SW3</text>
<text x="107.1" y="269.9" transform="rotate(-90 107.1 269.9)">GND</text>
<text x="121.7" y="264.6">C8</text>
<text x="143.3" y="265.9">R8</text>
<text x="156.6" y="269.8" transform="rotate(-90 156.6 269.8)">VCC</text>
<text x="54.4" y="270.9">2700Hz</text>
<text x="121.7" y="272.2">100nF</text>
<text x="143.3" y="270.9">10K</text>
</g>
<g font-size="2">
<text x="98.8" y="22">1</text>
<text x="130.6" y="22">1</text>
<text x="98.8" y="24.5">2</text>
<text x="98.8" y="27.1">3</text>
<text x="98.8" y="29.6">4</text>
<text x="130.6" y="24.5">2</text>
<text x="130.6" y="27.1">3</text>
<text x="130.6" y="29.6">4</text>
<text x="192.8" y="28.3">1</text>
<text x="98.8" y="32.2">5</text>
<text x="98.8" y="34.7">6</text>
<text x="130.6" y="32.2">5</text>
<text x="130.6" y="34.7">6</text>
<text x="192.8" y="30.9">2</text>
<text x="192.8" y="33.4">3</text>
<text x="192.8" y="36">4</text>
<text x="98.8" y="37.2">7</text>
<text x="98.8" y="39.8">8</text>
<text x="130.6" y="37.2">7</text>
<text x="130.6" y="39.8">8</text>
<text x="192.8" y="38.5">5</text>
<text x="192.8" y="41">6</text>
<text x="192.8" y="43.6">7</text>
<text x="192.8" y="46.1">8</text>
<text x="99.2" y="69.1" transform="rotate(-90 99.2 69.1)">11</text>
<text x="100.3" y="71.8" transform="rotate(-90 100.3 71.8)">11</text>
<text x="132.3" y="69.1" transform="rotate(-90 132.3 69.1)">11</text>
<text x="133.3" y="71.8" transform="rotate(-90 133.3 71.8)">11</text>
<text x="91.4" y="73.3">10</text>
<text x="92.5" y="75.8">9</text>
<text x="94.7" y="77.1">8</text>
<text x="94.7" y="74.5">9</text>
<text x="94.7" y="72">10</text>
<text x="124.4" y="73.3">10</text>
<text x="125.5" y="75.8">9</text>
<text x="127.7" y="77.1">8</text>
<text x="127.7" y="74.5">9</text>
<text x="127.7" y="72">10</text>
<text x="92.5" y="83.4">6</text>
<text x="92.5" y="80.9">7</text>
<text x="92.5" y="78.4">8</text>
<text x="94.7" y="82.2">6</text>
<text x="94.7" y="79.6">7</text>
<text x="125.5" y="83.4">6</text>
<text x="125.5" y="80.9">7</text>
<text x="125.5" y="78.4">8</text>
<text x="127.7" y="82.2">6</text>
<text x="127.7" y="79.6">7</text>
<text x="92.5" y="88.5">4</text>
<text x="92.5" y="86">5</text>
<text x="94.7" y="89.8">3</text>
<text x="94.7" y="87.2">4</text>
<text x="94.7" y="84.7">5</text>
<text x="125.5" y="88.5">4</text>
<text x="125.5" y="86">5</text>
<text x="127.7" y="89.8">3</text>
<text x="127.7" y="87.2">4</text>
<text x="127.7" y="84.7">5</text>
<text x="203" y="87">1</text>
<text x="203" y="89.6">2</text>
<text x="205.2" y="88.3">GND</text>
<text x="213.6" y="88.3">SHELL</text>
<text x="220.9" y="87">14</text>
<text x="92.5" y="93.6">2</text>
<text x="92.5" y="91.1">3</text>
<text x="94.7" y="94.9">1</text>
<text x="94.7" y="92.3">2</text>
<text x="125.5" y="93.6">2</text>
<text x="125.5" y="91.1">3</text>
<text x="127.7" y="94.9">1</text>
<text x="127.7" y="92.3">2</text>
<text x="203" y="92.1">3</text>
<text x="203" y="94.6">4</text>
<text x="205.2" y="90.8">VBUS</text>
<text x="205.2" y="93.4">SBU2</text>
<text x="205.2" y="95.9">CC1</text>
<text x="92.5" y="96.1">1</text>
<text x="99.2" y="99.2" transform="rotate(-90 99.2 99.2)">12</text>
<text x="100.3" y="96.5" transform="rotate(-90 100.3 96.5)">12</text>
<text x="125.5" y="96.1">1</text>
<text x="132.3" y="99.2" transform="rotate(-90 132.3 99.2)">12</text>
<text x="133.3" y="96.5" transform="rotate(-90 133.3 96.5)">12</text>
<text x="203" y="97.2">5</text>
<text x="203" y="99.7">6</text>
<text x="205.2" y="98.5">DN2</text>
<text x="205.2" y="101">DP1</text>
<text x="203" y="102.3">7</text>
<text x="203" y="104.8">8</text>
<text x="203" y="107.3">9</text>
<text x="205.2" y="103.5">DN1</text>
<text x="205.2" y="106.1">DP2</text>
<text x="201.9" y="109.9">10</text>
<text x="201.9" y="112.4">11</text>
<text x="205.2" y="108.6">SBU1</text>
<text x="205.2" y="111.2">CC2</text>
<text x="205.2" y="113.7">VBUS</text>
<text x="201.9" y="115">12</text>
<text x="205.2" y="116.2">GND</text>
<text x="213.6" y="116.2">SHELL</text>
<text x="220.9" y="115">13</text>
<text x="386.3" y="119.6" transform="rotate(-90 386.3 119.6)">3</text>
<text x="382.1" y="121.3">1</text>
<text x="382.1" y="123.9">2</text>
<text x="384.2" y="122.6">1</text>
<text x="384.2" y="125.1">2</text>
<text x="387.3" y="121.2" transform="rotate(-90 387.3 121.2)">3</text>
<text x="386.3" y="128.3" transform="rotate(-90 386.3 128.3)">4</text>
<text x="387.3" y="126.7" transform="rotate(-90 387.3 126.7)">4</text>
<text x="63.3" y="144.2">1</text>
<text x="63.3" y="146.7">2</text>
<text x="63.3" y="149.3">3</text>
<text x="65.5" y="145.4">1</text>
<text x="65.5" y="148">2</text>
<text x="101.4" y="144.2">1</text>
<text x="101.4" y="146.7">2</text>
<text x="101.4" y="149.3">3</text>
<text x="103.6" y="145.4">1</text>
<text x="103.6" y="148">2</text>
<text x="63.3" y="151.8">4</text>
<text x="63.3" y="154.3">5</text>
<text x="65.5" y="150.5">3</text>
<text x="65.5" y="153.1">4</text>
<text x="65.5" y="155.6">5</text>
<text x="101.4" y="151.8">4</text>
<text x="101.4" y="154.3">5</text>
<text x="103.6" y="150.5">3</text>
<text x="103.6" y="153.1">4</text>
<text x="103.6" y="155.6">5</text>
<text x="63.3" y="156.9">6</text>
<text x="63.3" y="159.4">7</text>
<text x="63.3" y="162">8</text>
<text x="65.5" y="158.1">6</text>
<text x="65.5" y="160.7">7</text>
<text x="101.4" y="156.9">6</text>
<text x="101.4" y="159.4">7</text>
<text x="101.4" y="162">8</text>
<text x="103.6" y="158.1">6</text>
<text x="103.6" y="160.7">7</text>
<text x="62.2" y="167">10</text>
<text x="63.3" y="164.5">9</text>
<text x="65.5" y="163.2">8</text>
<text x="65.5" y="165.8">9</text>
<text x="100.3" y="167">10</text>
<text x="101.4" y="164.5">9</text>
<text x="103.6" y="163.2">8</text>
<text x="103.6" y="165.8">9</text>
<text x="62.2" y="169.6">11</text>
<text x="62.2" y="172.1">12</text>
<text x="65.5" y="168.3">10</text>
<text x="65.5" y="170.8">11</text>
<text x="65.5" y="173.4">12</text>
<text x="100.3" y="169.6">11</text>
<text x="100.3" y="172.1">12</text>
<text x="103.6" y="168.3">10</text>
<text x="103.6" y="170.8">11</text>
<text x="103.6" y="173.4">12</text>
<text x="62.2" y="174.7">13</text>
<text x="62.2" y="177.2">14</text>
<text x="62.2" y="179.7">15</text>
<text x="65.5" y="175.9">13</text>
<text x="65.5" y="178.5">14</text>
<text x="100.3" y="174.7">13</text>
<text x="100.3" y="177.2">14</text>
<text x="100.3" y="179.7">15</text>
<text x="103.6" y="175.9">13</text>
<text x="103.6" y="178.5">14</text>
<text x="317.3" y="177.2">1</text>
<text x="317.3" y="179.7">2</text>
<text x="319.5" y="178.5">1</text>
<text x="350.9" y="179.2">3</text>
<text x="356.3" y="175" transform="rotate(-90 356.3 175)">5</text>
<text x="62.2" y="182.3">16</text>
<text x="62.2" y="184.8">17</text>
<text x="65.5" y="181">15</text>
<text x="65.5" y="183.5">16</text>
<text x="100.3" y="182.3">16</text>
<text x="100.3" y="184.8">17</text>
<text x="103.6" y="181">15</text>
<text x="103.6" y="183.5">16</text>
<text x="317.3" y="182.3">3</text>
<text x="319.5" y="181">2</text>
<text x="319.5" y="183.5">3</text>
<text x="350.9" y="181.7">2</text>
<text x="350.9" y="184.2">1</text>
<text x="62.2" y="187.4">18</text>
<text x="62.2" y="189.9">19</text>
<text x="65.5" y="186.1">17</text>
<text x="65.5" y="188.6">18</text>
<text x="65.5" y="191.2">19</text>
<text x="100.3" y="187.4">18</text>
<text x="100.3" y="189.9">19</text>
<text x="103.6" y="186.1">17</text>
<text x="103.6" y="188.6">18</text>
<text x="103.6" y="191.2">19</text>
<text x="356.3" y="186.3" transform="rotate(-90 356.3 186.3)">4</text>
<text x="62.2" y="192.4">20</text>
<text x="65.5" y="193.7">20</text>
<text x="100.3" y="192.4">20</text>
<text x="103.6" y="193.7">20</text>
<text x="315.4" y="196.9">3</text>
<text x="320.7" y="192.8" transform="rotate(-90 320.7 192.8)">5</text>
<text x="315.4" y="199.5">2</text>
<text x="315.4" y="202">1</text>
<text x="320.7" y="204" transform="rotate(-90 320.7 204)">4</text>
<text x="67.1" y="216.6">1</text>
<text x="67.1" y="219.1">2</text>
<text x="67.1" y="221.6">3</text>
<text x="69.3" y="217.8">1</text>
<text x="69.3" y="220.4">2</text>
<text x="67.1" y="224.2">4</text>
<text x="69.3" y="222.9">3</text>
<text x="69.3" y="225.5">4</text>
<text x="119.1" y="255.9">1</text>
<text x="128.3" y="255.9">2</text>
<text x="62" y="261">2</text>
<text x="62" y="263.6">1</text>
</g>
<g font-size="2" fill="#00f">
<text x="115.3" y="23.3">ESP_IO16</text>
<text x="83.6" y="25.8">ESP_IO12</text>
<text x="83.6" y="28.4">ESP_IO13</text>
<text x="115.3" y="25.8">ESP_IO0</text>
<text x="83.6" y="30.9">ESP_IO15</text>
<text x="83.6" y="33.5">ESP_IO14</text>
<text x="83.6" y="36">ESP_IO2</text>
<text x="115.3" y="33.5">ESP_U0RX</text>
<text x="115.3" y="36">ESP_U0TX</text>
<text x="176.3" y="32.2">MPU_SCL</text>
<text x="176.3" y="34.7">MPU_SDA</text>
<text x="279.1" y="34.7">VBAT</text>
<text x="364.2" y="32.2">VBAT</text>
<text x="392.2" y="34.7">VIN</text>
<text x="83.6" y="38.5">ESP_IO4</text>
<text x="115.3" y="38.5">ESP_RST</text>
<text x="176.3" y="37.3">MPU_XDA</text>
<text x="176.3" y="39.8">MPU_XCL</text>
<text x="176.3" y="42.3">MPU_ADC</text>
<text x="176.3" y="44.9">MPU_INT</text>
<text x="302" y="42.3">BAT_ADC</text>
<text x="376.4" y="45.5" transform="rotate(-90 376.4 45.5)">VBUS</text>
<text x="78.5" y="74.1">FOC_L_IA1</text>
<text x="78.5" y="76.6">FOC_L_IA3</text>
<text x="111.5" y="74.1">FOC_R_IA1</text>
<text x="111.5" y="76.6">FOC_R_IA3</text>
<text x="78.5" y="79.2">FOC_L_SCL</text>
<text x="78.5" y="81.7">FOC_L_SDA</text>
<text x="111.5" y="79.2">FOC_R_SCL</text>
<text x="111.5" y="81.7">FOC_R_SDA</text>
<text x="271.5" y="81.7">VIN</text>
<text x="339.5" y="83.6" transform="rotate(-90 339.5 83.6)">VIN</text>
<text x="78.5" y="84.3">FOC_L_PWM3</text>
<text x="78.5" y="86.8">FOC_L_PWM2</text>
<text x="78.5" y="89.3">FOC_L_PWM1</text>
<text x="111.5" y="84.3">FOC_R_PWM3</text>
<text x="111.5" y="86.8">FOC_R_PWM2</text>
<text x="111.5" y="89.3">FOC_R_PWM1</text>
<text x="191.5" y="89.3">VBUS</text>
<text x="78.5" y="91.9">FOC_L_EN</text>
<text x="111.5" y="91.9">FOC_R_EN</text>
<text x="368" y="94.4">VOUT</text>
<text x="191.5" y="112.2">VBUS</text>
<text x="374.4" y="121.1">VBAT</text>
<text x="48" y="143.9">STM32_PB12</text>
<text x="48" y="146.5">STM32_PB13</text>
<text x="48" y="149">STM32_PB14</text>
<text x="133.1" y="149">STM32_PA8</text>
<text x="152.1" y="149">FOC_L_PWM1</text>
<text x="180.1" y="149">STM32_PA6</text>
<text x="199.1" y="149">FOC_R_PWM1</text>
<text x="48" y="151.6">STM32_PB15</text>
<text x="48" y="154.1">STM32_PA8</text>
<text x="86.1" y="151.6">STM32_PB10</text>
<text x="86.1" y="154.1">STM32_PB2</text>
<text x="133.1" y="152.8">STM32_PA9</text>
<text x="152.1" y="152.8">FOC_L_PWM2</text>
<text x="180.1" y="152.8">STM32_PA7</text>
<text x="199.1" y="152.8">FOC_R_PWM2</text>
<text x="48" y="156.6">STM32_PA9</text>
<text x="48" y="159.2">STM32_PA10</text>
<text x="48" y="161.7">STM32_PA11</text>
<text x="86.1" y="156.6">STM32_PB1</text>
<text x="86.1" y="159.2">STM32_PB0</text>
<text x="86.1" y="161.7">STM32_PA7</text>
<text x="133.1" y="156.6">STM32_PA10</text>
<text x="133.1" y="160.5">STM32_PB8</text>
<text x="152.1" y="156.6">FOC_L_PWM3</text>
<text x="152.1" y="160.5">FOC_L_EN</text>
<text x="180.1" y="156.6">STM32_PB0</text>
<text x="180.1" y="160.5">STM32_PB2</text>
<text x="199.1" y="156.6">FOC_R_PWM3</text>
<text x="199.1" y="160.5">FOC_R_EN</text>
<text x="48" y="164.3">STM32_PA12</text>
<text x="48" y="166.8">STM32_PA15</text>
<text x="86.1" y="164.3">STM32_PA6</text>
<text x="86.1" y="166.8">STM32_PA5</text>
<text x="133.1" y="164.3">STM32_PB6</text>
<text x="152.1" y="164.3">FOC_L_SCL</text>
<text x="180.1" y="164.3">STM32_PB10</text>
<text x="199.1" y="164.3">FOC_R_SCL</text>
<text x="48" y="169.3">STM32_PB3</text>
<text x="48" y="171.9">STM32_PB4</text>
<text x="86.1" y="169.3">STM32_PA4</text>
<text x="86.1" y="171.9">STM32_PA3</text>
<text x="133.1" y="168.1">STM32_PB7</text>
<text x="133.1" y="171.9">STM32_PA1</text>
<text x="152.1" y="168.1">FOC_L_SDA</text>
<text x="152.1" y="171.9">FOC_L_IA1</text>
<text x="180.1" y="168.1">STM32_PB9</text>
<text x="180.1" y="171.9">STM32_PA5</text>
<text x="199.1" y="168.1">FOC_R_SDA</text>
<text x="199.1" y="171.9">FOC_R_IA1</text>
<text x="48" y="174.4">STM32_PB5</text>
<text x="48" y="177">STM32_PB6</text>
<text x="48" y="179.5">STM32_PB7</text>
<text x="86.1" y="174.4">STM32_PA2</text>
<text x="86.1" y="177">STM32_PA1</text>
<text x="86.1" y="179.5">STM32_PA0</text>
<text x="133.1" y="175.7">STM32_PA4</text>
<text x="152.1" y="175.7">FOC_L_IA3</text>
<text x="180.1" y="175.7">STM32_PB1</text>
<text x="199.1" y="175.7">FOC_R_IA3</text>
<text x="342.6" y="177">VOUT</text>
<text x="48" y="182">STM32_PB8</text>
<text x="48" y="184.6">STM32_PB9</text>
<text x="86.1" y="182">STM32_RST</text>
<text x="86.1" y="184.6">STM32_PC15</text>
<text x="86.1" y="187.1">STM32_PC14</text>
<text x="86.1" y="189.7">STM32_PC13</text>
<text x="133.1" y="189.7">STM32_PB14</text>
<text x="152.1" y="189.7">MPU_SCL</text>
<text x="180.1" y="189.7">STM32_PA15</text>
<text x="199.1" y="189.7">STM32_TX</text>
<text x="86.1" y="192.2">STM32_VBAT</text>
<text x="133.1" y="193.5">STM32_PB15</text>
<text x="133.1" y="197.3">STM32_PB4</text>
<text x="152.1" y="193.5">MPU_SDA</text>
<text x="152.1" y="197.3">MPU_INT</text>
<text x="180.1" y="193.5">STM32_PB3</text>
<text x="199.1" y="193.5">STM32_RX</text>
<text x="304.5" y="197.3">V12</text>
<text x="133.1" y="201.1">STM32_PA3</text>
<text x="152.1" y="201.1">ESP_U0TX</text>
<text x="180.1" y="201.1">STM32_PA0</text>
<text x="199.1" y="201.1">BAT_ADC</text>
<text x="133.1" y="204.9">STM32_PA2</text>
<text x="152.1" y="204.9">ESP_U0RX</text>
<text x="180.1" y="204.9">STM32_PB13</text>
<text x="199.1" y="204.9">BUZZER</text>
<text x="54.4" y="221.4">STM32_TX</text>
<text x="54.4" y="224">STM32_RX</text>
<text x="69.6" y="263.3">BUZZER</text>
<text x="135.6" y="274.8">STM32_RST</text>
<text x="156" y="274.8">ESP_RST</text>
</g>
<text font-size="2" fill="#f00" x="370.6" y="51.2">电源输入切换</text>
<g font-size="1.3" fill="#000080">
<text x="383.3" y="36.2">D1</text>
<text x="383.3" y="42.5">B5819W</text>
<text x="204.2" y="84.4">USB1</text>
<text x="281.7" y="109.8">LED2</text>
</g>
</svg>
